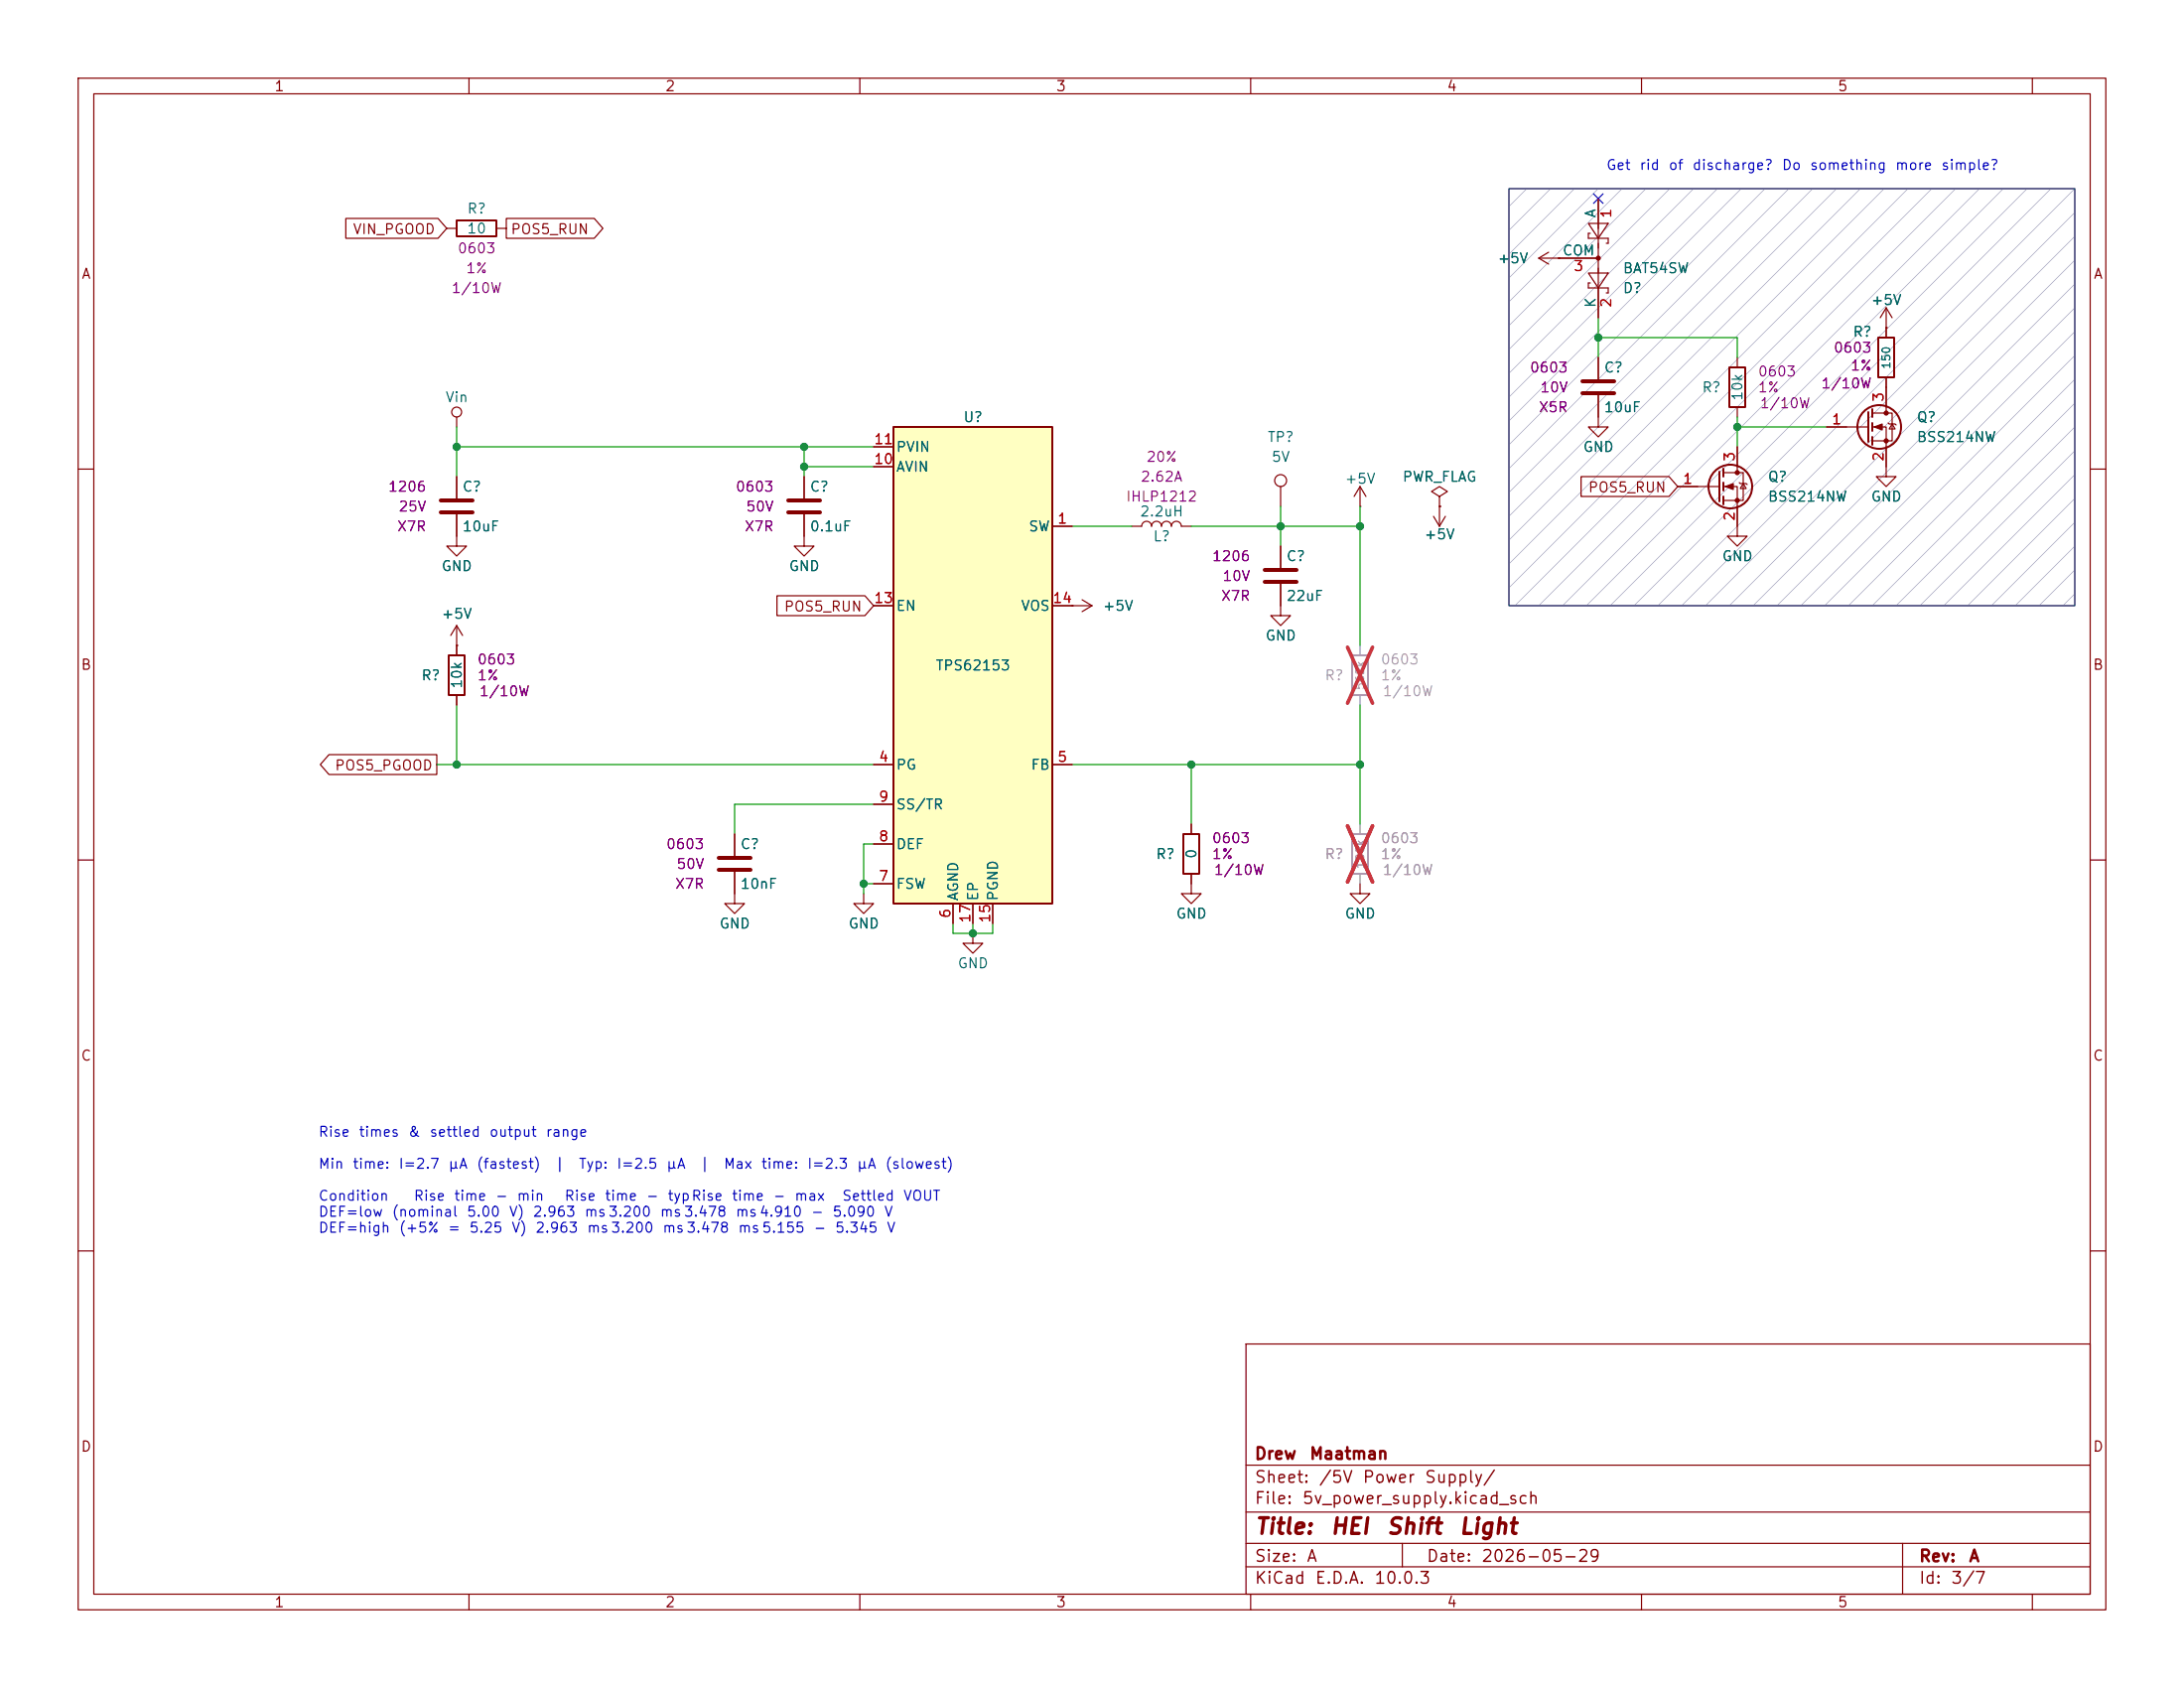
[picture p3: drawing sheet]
<svg xmlns="http://www.w3.org/2000/svg" width="279mm" height="216mm" viewBox="0 0 279 216" stroke-linecap="round" stroke-linejoin="round" font-family="sans-serif">
<g fill="none" stroke="#840000" stroke-width=".15">
<path d="M10 10h259.4v195.9h-259.4zM12 12h255.4v191.9h-255.4zM60 10v2M110 10v2M160 10v2M210 10v2M260 10v2M10 60h2M267.4 60h2M10 110h2M267.4 110h2M10 160h2"/>
<path d="M159.4 171.9h108v32h-108zM267.4 160h2M159.4 197.4h108M159.4 193.4h108M159.4 187.4h108M179.4 197.4v3M243.4 197.4v6.5M60 203.9v2M110 203.9v2M159.4 200.4h108M160 203.9v2M210 203.9v2"/>
<path d="M260 203.9v2"/>
</g>
<g fill="#9999b6">
<path d="M247.1 24.1l.1 .1-53.4 53.3z"/>
<path d="M196.8 77.4l53.4-53.3-53.3 53.4z"/>
<path d="M199.9 77.4l53.4-53.3-53.4 53.4z"/>
<path d="M256.3 24.1v.1l-53.4 53.3z"/>
<path d="M259.3 24.1l.1 .1-53.4 53.3z"/>
<path d="M262.4 24.1v.1l-53.4 53.3z"/>
<path d="M265.4 24.1l.1 .1-53.4 53.3z"/>
<path d="M265.4 27.2h.1l-50.4 50.3z"/>
<path d="M265.4 30.2l.1 .1-47.3 47.2z"/>
<path d="M265.4 33.2l.1 .1-44.3 44.2z"/>
<path d="M265.4 36.3h.1l-41.2 41.2z"/>
<path d="M265.4 39.3l.1 .1-38.2 38.1z"/>
<path d="M265.4 42.4h.1l-35.1 35.1z"/>
<path d="M265.4 45.4l.1 .1-32.1 32z"/>
<path d="M265.4 48.5h.1l-29 29z"/>
<path d="M265.4 51.5l.1 .1-26 25.9z"/>
<path d="M265.4 54.6h.1l-22.9 22.9z"/>
<path d="M265.4 57.6l.1 .1-19.9 19.8z"/>
<path d="M265.4 60.7h.1l-16.8 16.8z"/>
<path d="M265.4 63.7l.1 .1-13.8 13.7z"/>
<path d="M265.4 66.8h.1l-10.8 10.7z"/>
<path d="M257.8 77.4l7.6-7.6-7.6 7.7z"/>
<path d="M260.8 77.4l4.6-4.5-4.5 4.6z"/>
<path d="M263.9 77.4l1.6-1.5-1.6 1.6z"/>
<path d="M193 75.2l51.1-51.1-51 51.1z"/>
<path d="M193 72.1l48.1-48-48 48.1z"/>
<path d="M193 69.1l45-45-44.9 45z"/>
<path d="M193 66l42-41.9-41.9 42z"/>
<path d="M193 63l38.9-38.9-38.8 38.9z"/>
<path d="M193 59.9l35.9-35.8-35.8 35.9z"/>
<path d="M193 56.9l32.8-32.8-32.7 32.8z"/>
<path d="M193 53.8l29.8-29.7-29.7 29.8z"/>
<path d="M219.7 24.1v.1l-26.7 26.6z"/>
<path d="M193 47.7l23.7-23.6-23.6 23.7z"/>
<path d="M193 44.7l20.6-20.6-20.5 20.6z"/>
<path d="M210.5 24.1l.1 .1-17.6 17.5z"/>
<path d="M193 38.6l14.6-14.5-14.5 14.5z"/>
<path d="M193 35.5l11.5-11.4-11.4 11.5z"/>
<path d="M201.4 24.1v.1l-8.4 8.3z"/>
<path d="M193 29.4l5.4-5.3-5.3 5.4z"/>
<path d="M193 26.4l2.4-2.3-2.3 2.3z"/>
</g>
<path d="M222.2 57.2v3.3M102.9 65.8v4.1h1.2l-1.2 1.2-1.3-1.2h1.3M102.9 61v2.8M144.8 67.3h1.2a.64 .64 0 0 1 .7-.6 .64 .64 0 0 1 .6 .6 .64 .64 0 0 1 .7-.6 .64 .64 0 0 1 .6 .6 .64 .64 0 0 1 .6-.6 .64 .64 0 0 1 .7 .6 .64 .64 0 0 1 .6-.6 .64 .64 0 0 1 .6 .6h1.3M214.6 62.2h5.4M220.5 62.2h1.7v6.4h1.3l-1.3 1.3-1.2-1.3h1.2M220.5 60.5h2.5v3.5h-2.5M222.5 61.7l.1 .1h.8l.1 .2M223 61.8l.4 .7h-.8zM124.5 119.4v1.3h1.2l-1.2 1.2-1.3-1.2h1.3" fill="none" stroke="#840000" stroke-width=".15"/>
<g fill="none" stroke="#840000" stroke-width=".25">
<path d="M220.5 59.9v1.1M220 60.3v3.8M220.5 61.7v1M220.5 63.5v1"/>
<circle cx="221.4" cy="62.2" r="2.79"/>
</g>
<g fill="#840000" stroke="#840000" stroke-width=".15">
<path d="M220.7 62.2l1-.4v.8z"/>
<circle cx="222.2" cy="60.5" r=".25"/>
<circle cx="222.2" cy="64" r=".25"/>
</g>
<path d="M100.8 64h4.1M100.8 65.5h4.1" fill="none" stroke="#840000" stroke-width=".51"/>
<path d="M114.3 54.6h20.3v61h-20.3z" fill="#ffffc2"/>
<g fill="none" stroke="#840000" stroke-width=".25">
<path d="M58.4 28.2h5.1v2h-5.1zM114.3 54.6h20.3v61h-20.3zM221.2 47h2.1v5.1h-2.1zM239 52.7v3.8M239.5 52.3v1M239.5 54.1v1M239.5 55.9v1M240.3 43.2h2v5.1h-2zM57.4 83.8h2v5.1h-2zM151.4 106.7h2v5.1h-2z"/>
<circle cx="240.4" cy="54.6" r="2.79"/>
</g>
<g fill="none" stroke="#840000" stroke-width=".15">
<path d="M44.2 27.9h11.8l1.1 1.3-1.1 1.3h-11.8zM57.1 29.2h1.3M63.5 29.2h1.3M64.8 27.9h11.2l1.1 1.3-1.1 1.3h-11.2zM196.8 33l1.3 .8M196.8 33h7.7M198.1 32.3l-1.3 .7M199.4 33h.1M203.2 28.6h2.5l-1.2 1.9zM203.2 34.9h2.5l-1.2 1.9zM203.5 29.8h-.3v.7h2.5v.6h-.2M203.5 36.2h-.3v.6h2.5v.7h-.2"/>
<path d="M204.5 25.4v15.2M241.3 39.4l-.8 1.2M241.3 39.4l.8 1.2M241.3 39.4v3.8M58.4 53.3v1.3M111.8 59.7h2.5M111.8 57.2h2.5M204.5 50.5v4.1h1.2l-1.2 1.3-1.3-1.3h1.3M204.5 45.7v2.8M222.2 45.7v1.3M222.2 52.1v1.2M222.2 57.2v2.5"/>
<path d="M233.7 54.6h5.3M239.5 52.8h2.6v3.6h-2.6M239.5 54.6h1.8v6.4h1.3l-1.3 1.2-1.3-1.2h1.3M241.3 41.9h.1M241.3 48.3v4.5M241.6 54.1l.1 .1h.7l.2 .2M242.1 54.2l.3 .7h-.7zM58.4 65.8v4.1h1.3l-1.3 1.2-1.3-1.2h1.3M58.4 61v2.8M99.4 76.2h11.2l1.2 1.3-1.2 1.2h-11.2zM102.9 61v2.8M102.9 65.8v2.8"/>
<path d="M111.8 77.5h2.5M134.6 67.3h2.6M134.6 77.5h5.1M137.2 77.5h.1M138.4 76.7l1.3 .8M139.7 77.5l-1.3 .7M163.8 74.7v4h1.3l-1.3 1.3-1.2-1.3h1.2M163.8 62.2v2.6M163.8 69.9v2.7M174 64.8h.1M174 62.2l-.8 1.3M174 62.2l.8 1.3"/>
<path d="M174 62.2v2.6M183.4 66l.7 1.3M184.1 63.5l1.1-.6-1.1-.7-1 .7 1 .6v1.3M184.1 64.8h.1M184.1 64.8v2.5M184.9 66l-.8 1.3M202.3 61h11.2l1.1 1.2-1.1 1.3h-11.2zM214.6 62.2h2.6M222.2 64.8v2.5M42.1 96.5h13.8v2.6h-13.8l-1.1-1.3zM58.4 82.6h.1M58.4 80v3.8"/>
<path d="M58.4 88.9v1.3M58.4 80l-.7 1.3M58.4 80l.8 1.3M111.8 97.8h2.5M134.6 97.8h2.6M94 111.5v4.1h1.2l-1.2 1.2-1.3-1.2h1.3M94 106.7v2.8M110.5 114.3v1.3h1.3l-1.3 1.2-1.3-1.2h1.3M111.8 113h2.5M111.8 108h2.5M111.8 102.9h2.5M121.9 115.6v2.5"/>
<path d="M124.5 115.6v2.5M127 115.6v2.5M152.4 111.8v2.5h1.3l-1.3 1.3-1.3-1.3h1.3M152.4 105.4v1.3M174 113v1.3h1.3l-1.3 1.3-1.3-1.3h1.3"/>
<circle cx="58.4" cy="52.7" r=".63"/>
<circle cx="163.8" cy="61.5" r=".76"/>
</g>
<path d="M202.4 48.8h4.1M202.4 50.3h4.1M56.4 64h4.1M56.4 65.5h4.1M161.8 72.9h4.1M161.8 74.4h4.1M91.9 109.7h4.1M91.9 111.3h4.1" fill="none" stroke="#840000" stroke-width=".51"/>
<path d="M173 83.8h2v5.1h-2zM173 106.7h2v5.1h-2z" fill="none" stroke="#a1a1a1" stroke-width=".25"/>
<path d="M174 82.6v1.2M174 88.9v1.3M174 105.4v1.3M174 111.8v1.2" fill="none" stroke="#a1a1a1" stroke-width=".15"/>
<path d="M172.4 82.8l3.2 7.1M175.6 82.8l-3.2 7.1M172.4 105.6l3.2 7.2M175.6 105.6l-3.2 7.2" fill="none" stroke="#e12e31" stroke-width=".46"/>
<g fill="#840000" stroke="#840000" stroke-width=".15">
<path d="M239.8 54.6l1-.4v.8z"/>
<circle cx="204.5" cy="33" r=".25"/>
<circle cx="241.3" cy="52.8" r=".25"/>
<circle cx="241.3" cy="56.4" r=".25"/>
</g>
<g fill="none" stroke="#009600" stroke-width=".15">
<path d="M58.4 57.2h53.4M58.4 54.6v6.4M102.9 59.7h8.9M102.9 57.2v3.8M204.5 40.6v5.1M204.5 43.2h17.7v2.5M222.2 53.3v3.9M222.2 54.6h11.5M137.2 67.3h7.6M152.4 67.3h21.6M163.8 64.8v5.1M174 64.8v17.8"/>
<path d="M55.9 97.8h55.9M58.4 90.2v7.6M137.2 97.8h36.8M152.4 97.8v7.6M174 90.2v15.2M110.5 113h1.3M111.8 108h-1.3v6.3M111.8 102.9h-17.8v3.8M121.9 118.1v1.3h5.1v-1.3M124.5 118.1v1.3"/>
</g>
<path d="M203.9 24.8l1.2 1.2M205.1 24.8l-1.2 1.2" fill="none" stroke="#000084" stroke-width=".15"/>
<path d="M193 24.1h72.4v53.4h-72.4z" fill="none" stroke="#000048" stroke-width=".15"/>
<g fill="#009600" stroke="#009600" stroke-width=".13">
<circle cx="102.9" cy="59.7" r=".46"/>
<circle cx="102.9" cy="57.2" r=".46"/>
<circle cx="58.4" cy="57.2" r=".46"/>
<circle cx="58.4" cy="97.8" r=".46"/>
<circle cx="110.5" cy="113" r=".46"/>
<circle cx="124.5" cy="119.4" r=".46"/>
<circle cx="152.4" cy="97.8" r=".46"/>
<circle cx="174" cy="97.8" r=".46"/>
<circle cx="163.8" cy="67.3" r=".46"/>
<circle cx="174" cy="67.3" r=".46"/>
<circle cx="204.5" cy="43.2" r=".46"/>
<circle cx="222.2" cy="54.6" r=".46"/>
</g>
<g font-size="2" fill="#840000">
<text x="160.4" y="196.7">Title:</text>
<text x="170.1" y="196.7">HEI</text>
<text x="177.2" y="196.7">Shift</text>
<text x="186.5" y="196.7">Light</text>
</g>
<g font-size="1.5" fill="#840000">
<text x="160.4" y="190">Sheet:</text>
<text x="160.4" y="187">Drew</text>
<text x="167.4" y="187">Maatman</text>
<text x="168.6" y="190">/5V</text>
<text x="174.2" y="190">Power</text>
<text x="182.2" y="190">Supply/</text>
<text x="160.4" y="192.7">File:</text>
<text x="166.5" y="192.7">5v_power_supply.kicad_sch</text>
<text x="160.4" y="202.9">KiCad</text>
<text x="160.4" y="200.1">Size:</text>
<text x="167.1" y="200.1">A</text>
<text x="168.1" y="202.9">E.D.A.</text>
<text x="175.7" y="202.9">10.0.3</text>
<text x="182.4" y="200.1">Date:</text>
<text x="189.4" y="200.1">2026-05-29</text>
<text x="245.4" y="200.1">Rev:</text>
<text x="245.4" y="202.9">Id:</text>
<text x="249.5" y="202.9">3/7</text>
<text x="251.8" y="200.1">A</text>
</g>
<g font-size="1.3" fill="#840000">
<text x="35" y="12">1</text>
<text x="85" y="12">2</text>
<text x="135" y="12">3</text>
<text x="185" y="12">4</text>
<text x="235" y="12">5</text>
<text x="10.3" y="36">A</text>
<text x="45.1" y="30.3">VIN_PGOOD</text>
<text x="65.2" y="30.3">POS5_RUN</text>
<text x="267.7" y="36">A</text>
<text x="203.1" y="63.3">POS5_RUN</text>
<text x="100.2" y="78.5">POS5_RUN</text>
<text x="10.3" y="86">B</text>
<text x="267.7" y="86">B</text>
<text x="42.7" y="98.9">POS5_PGOOD</text>
<text x="10.3" y="136">C</text>
<text x="267.7" y="136">C</text>
<text x="10.3" y="186">D</text>
<text x="267.7" y="186">D</text>
<text x="35" y="205.9">1</text>
<text x="85" y="205.9">2</text>
<text x="135" y="205.9">3</text>
<text x="185" y="205.9">4</text>
<text x="235" y="205.9">5</text>
</g>
<g font-size="1.3" fill="#0000c2">
<text x="205.4" y="22.1">Get</text>
<text x="209.7" y="22.1">rid</text>
<text x="213.4" y="22.1">of</text>
<text x="216.4" y="22.1">discharge?</text>
<text x="227.9" y="22.1">Do</text>
<text x="231.4" y="22.1">something</text>
<text x="242.4" y="22.1">more</text>
<text x="248.2" y="22.1">simple?</text>
<text x="40.6" y="145.7">Rise</text>
<text x="40.6" y="149.8">Min</text>
<text x="45" y="149.8">time:</text>
<text x="45.8" y="145.7">times</text>
<text x="50.9" y="149.8">I=2.7</text>
<text x="52.1" y="145.7">&amp;</text>
<text x="54.9" y="145.7">settled</text>
<text x="57.3" y="149.8">µA</text>
<text x="60.9" y="149.8">(fastest)</text>
<text x="62.5" y="145.7">output</text>
<text x="69.7" y="145.7">range</text>
<text x="70.9" y="149.8">|</text>
<text x="73.9" y="149.8">Typ:</text>
<text x="78.8" y="149.8">I=2.5</text>
<text x="85.2" y="149.8">µA</text>
<text x="89.4" y="149.8">|</text>
<text x="92.5" y="149.8">Max</text>
<text x="97.3" y="149.8">time:</text>
<text x="103.2" y="149.8">I=2.3</text>
<text x="109.5" y="149.8">µA</text>
<text x="113.1" y="149.8">(slowest)</text>
<text x="40.6" y="153.9">Condition</text>
<text x="40.6" y="155.9">DEF=low</text>
<text x="50" y="155.9">(nominal</text>
<text x="52.8" y="153.9">Rise</text>
<text x="58" y="153.9">time</text>
<text x="59.6" y="155.9">5.00</text>
<text x="63.3" y="153.9">-</text>
<text x="65" y="155.9">V)</text>
<text x="66" y="153.9">min</text>
<text x="68.1" y="155.9">2.963</text>
<text x="72.1" y="153.9">Rise</text>
<text x="74.7" y="155.9">ms3.200</text>
<text x="77.3" y="153.9">time</text>
<text x="82.6" y="153.9">-</text>
<text x="84.3" y="155.9">ms3.478</text>
<text x="85.3" y="153.9">typRise</text>
<text x="93.5" y="153.9">time</text>
<text x="94" y="155.9">ms4.910</text>
<text x="98.8" y="153.9">-</text>
<text x="101.5" y="153.9">max</text>
<text x="103.7" y="155.9">-</text>
<text x="106.4" y="155.9">5.090</text>
<text x="107.6" y="153.9">Settled</text>
<text x="113" y="155.9">V</text>
<text x="115.5" y="153.9">VOUT</text>
<text x="40.6" y="158">DEF=high</text>
<text x="50.9" y="158">(+5%</text>
<text x="57.2" y="158">=</text>
<text x="59.9" y="158">5.25</text>
<text x="65.3" y="158">V)</text>
<text x="68.4" y="158">2.963</text>
<text x="75" y="158">ms3.200</text>
<text x="84.7" y="158">ms3.478</text>
<text x="94.3" y="158">ms5.155</text>
<text x="104" y="158">-</text>
<text x="106.7" y="158">5.345</text>
<text x="113.3" y="158">V</text>
</g>
<g font-size="1.3" fill="#006464">
<text x="59.7" y="27.6">R?</text>
<text x="204.4" y="28" transform="rotate(-90 204.4 28)">A</text>
<text x="59.6" y="30.2">10</text>
<text x="191.5" y="34">+5V</text>
<text x="199.8" y="33">COM</text>
<text x="207.5" y="35.3">BAT54SW</text>
<text x="204.4" y="39.5" transform="rotate(-90 204.4 39.5)">K</text>
<text x="207.5" y="37.8">D?</text>
<text x="239.3" y="39.3">+5V</text>
<text x="205.1" y="48">C?</text>
<text x="237" y="43.4">R?</text>
<text x="56.9" y="51.8">Vin</text>
<text x="205.1" y="53">10uF</text>
<text x="217.6" y="50.5">R?</text>
<text x="223.2" y="51.4" transform="rotate(-90 223.2 51.4)">10k</text>
<text x="114.6" y="58.1">PVIN</text>
<text x="123.1" y="54.3">U?</text>
<text x="162.1" y="56.9">TP?</text>
<text x="162.6" y="59.4">5V</text>
<text x="202.4" y="58.1">GND</text>
<text x="245.1" y="54.3">Q?</text>
<text x="245.1" y="56.9">BSS214NW</text>
<text x="59.1" y="63.2">C?</text>
<text x="103.5" y="63.2">C?</text>
<text x="114.6" y="60.7">AVIN</text>
<text x="172" y="62.2">+5V</text>
<text x="179.3" y="61.9">PWR_FLAG</text>
<text x="226.1" y="61.9">Q?</text>
<text x="226.1" y="64.5">BSS214NW</text>
<text x="239.3" y="64.5">GND</text>
<text x="59.1" y="68.3">10uF</text>
<text x="103.5" y="68.3">0.1uF</text>
<text x="131.5" y="68.3">SW</text>
<text x="145.7" y="66.4">2.2uH</text>
<text x="147.4" y="69.6">L?</text>
<text x="182.1" y="69.3">+5V</text>
<text x="56.4" y="73.4">GND</text>
<text x="100.8" y="73.4">GND</text>
<text x="164.5" y="72.1">C?</text>
<text x="164.5" y="77.2">22uF</text>
<text x="220.2" y="72.1">GND</text>
<text x="56.4" y="79.5">+5V</text>
<text x="114.6" y="78.4">EN</text>
<text x="130.5" y="78.4">VOS</text>
<text x="141" y="78.4">+5V</text>
<text x="161.8" y="82.3">GND</text>
<text x="53.8" y="87.3">R?</text>
<text x="59.4" y="88.2" transform="rotate(-90 59.4 88.2)">10k</text>
<text x="119.6" y="86.1">TPS62153</text>
<text x="114.6" y="98.8">PG</text>
<text x="131.8" y="98.8">FB</text>
<text x="114.6" y="103.8">SS/TR</text>
<text x="94.6" y="108.9">C?</text>
<text x="114.6" y="108.9">DEF</text>
<text x="147.8" y="110.2">R?</text>
<text x="153.4" y="109.9" transform="rotate(-90 153.4 109.9)">0</text>
<text x="91.9" y="119.1">GND</text>
<text x="94.6" y="114">10nF</text>
<text x="108.5" y="119.1">GND</text>
<text x="114.6" y="114">FSW</text>
<text x="122.9" y="115.3" transform="rotate(-90 122.9 115.3)">AGND</text>
<text x="125.4" y="115.3" transform="rotate(-90 125.4 115.3)">EP</text>
<text x="128" y="115.3" transform="rotate(-90 128 115.3)">PGND</text>
<text x="150.4" y="117.8">GND</text>
<text x="172" y="117.8">GND</text>
<text x="122.4" y="124.2">GND</text>
</g>
<g font-size="1.3" fill="#a90000">
<text x="206.4" y="28" transform="rotate(-90 206.4 28)">1</text>
<text x="201.2" y="35">3</text>
<text x="206.4" y="39.4" transform="rotate(-90 206.4 39.4)">2</text>
<text x="241.3" y="51.5" transform="rotate(-90 241.3 51.5)">3</text>
<text x="111.7" y="59.7">10</text>
<text x="111.7" y="57.1">11</text>
<text x="222.2" y="59.1" transform="rotate(-90 222.2 59.1)">3</text>
<text x="234.2" y="54.6">1</text>
<text x="241.3" y="59.1" transform="rotate(-90 241.3 59.1)">2</text>
<text x="215.2" y="62.2">1</text>
<text x="135.2" y="67.3">1</text>
<text x="222.2" y="66.7" transform="rotate(-90 222.2 66.7)">2</text>
<text x="111.7" y="77.4">13</text>
<text x="134.6" y="77.4">14</text>
<text x="112.3" y="97.8">4</text>
<text x="135.2" y="97.8">5</text>
<text x="112.3" y="107.9">8</text>
<text x="112.3" y="102.8">9</text>
<text x="112.3" y="113">7</text>
<text x="121.9" y="117.5" transform="rotate(-90 121.9 117.5)">6</text>
<text x="124.4" y="118.2" transform="rotate(-90 124.4 118.2)">17</text>
<text x="127" y="118.2" transform="rotate(-90 127 118.2)">15</text>
</g>
<g font-size="1.3" fill="#840084">
<text x="58.4" y="32.7">0603</text>
<text x="59.5" y="35.3">1%</text>
<text x="57.7" y="37.8">1/10W</text>
<text x="195.6" y="48">0603</text>
<text x="234.5" y="45.4">0603</text>
<text x="236.6" y="47.7">1%</text>
<text x="196.8" y="53">X5R</text>
<text x="196.9" y="50.5">10V</text>
<text x="224.8" y="50.5">1%</text>
<text x="224.8" y="48.5">0603</text>
<text x="225.1" y="52.5">1/10W</text>
<text x="232.9" y="50">1/10W</text>
<text x="146.6" y="59.4">20%</text>
<text x="49.6" y="63.2">1206</text>
<text x="50.9" y="65.7">25V</text>
<text x="94" y="63.2">0603</text>
<text x="95.3" y="65.7">50V</text>
<text x="144" y="64.5">IHLP1212</text>
<text x="145.8" y="61.9">2.62A</text>
<text x="50.7" y="68.3">X7R</text>
<text x="95.2" y="68.3">X7R</text>
<text x="155" y="72.1">1206</text>
<text x="156.1" y="77.2">X7R</text>
<text x="156.3" y="74.6">10V</text>
<text x="61" y="87.3">1%</text>
<text x="61" y="85.3">0603</text>
<text x="61.2" y="89.4">1/10W</text>
<text x="85.1" y="108.9">0603</text>
<text x="86.4" y="111.5">50V</text>
<text x="154.9" y="110.2">1%</text>
<text x="154.9" y="108.2">0603</text>
<text x="155.2" y="112.2">1/10W</text>
<text x="86.3" y="114">X7R</text>
</g>
<g font-size="1.3" fill="#989898">
<text x="169.4" y="87.3">R?</text>
<text x="169.4" y="110.2">R?</text>
</g>
<g font-size="1.3" fill="#a1a1a1">
<text x="176.5" y="87.3">1%</text>
<text x="176.5" y="85.3">0603</text>
<text x="176.8" y="89.4">1/10W</text>
<text x="176.5" y="110.2">1%</text>
<text x="176.5" y="108.2">0603</text>
<text x="176.8" y="112.2">1/10W</text>
</g>
<text font-size="1" fill="#006464" x="242.1" y="47.3" transform="rotate(-90 242.1 47.3)">150</text>
<g font-size="1" fill="#989898">
<text x="174.8" y="88.3" transform="rotate(-90 174.8 88.3)">562k</text>
<text x="174.8" y="111.2" transform="rotate(-90 174.8 111.2)">180k</text>
</g>
</svg>
